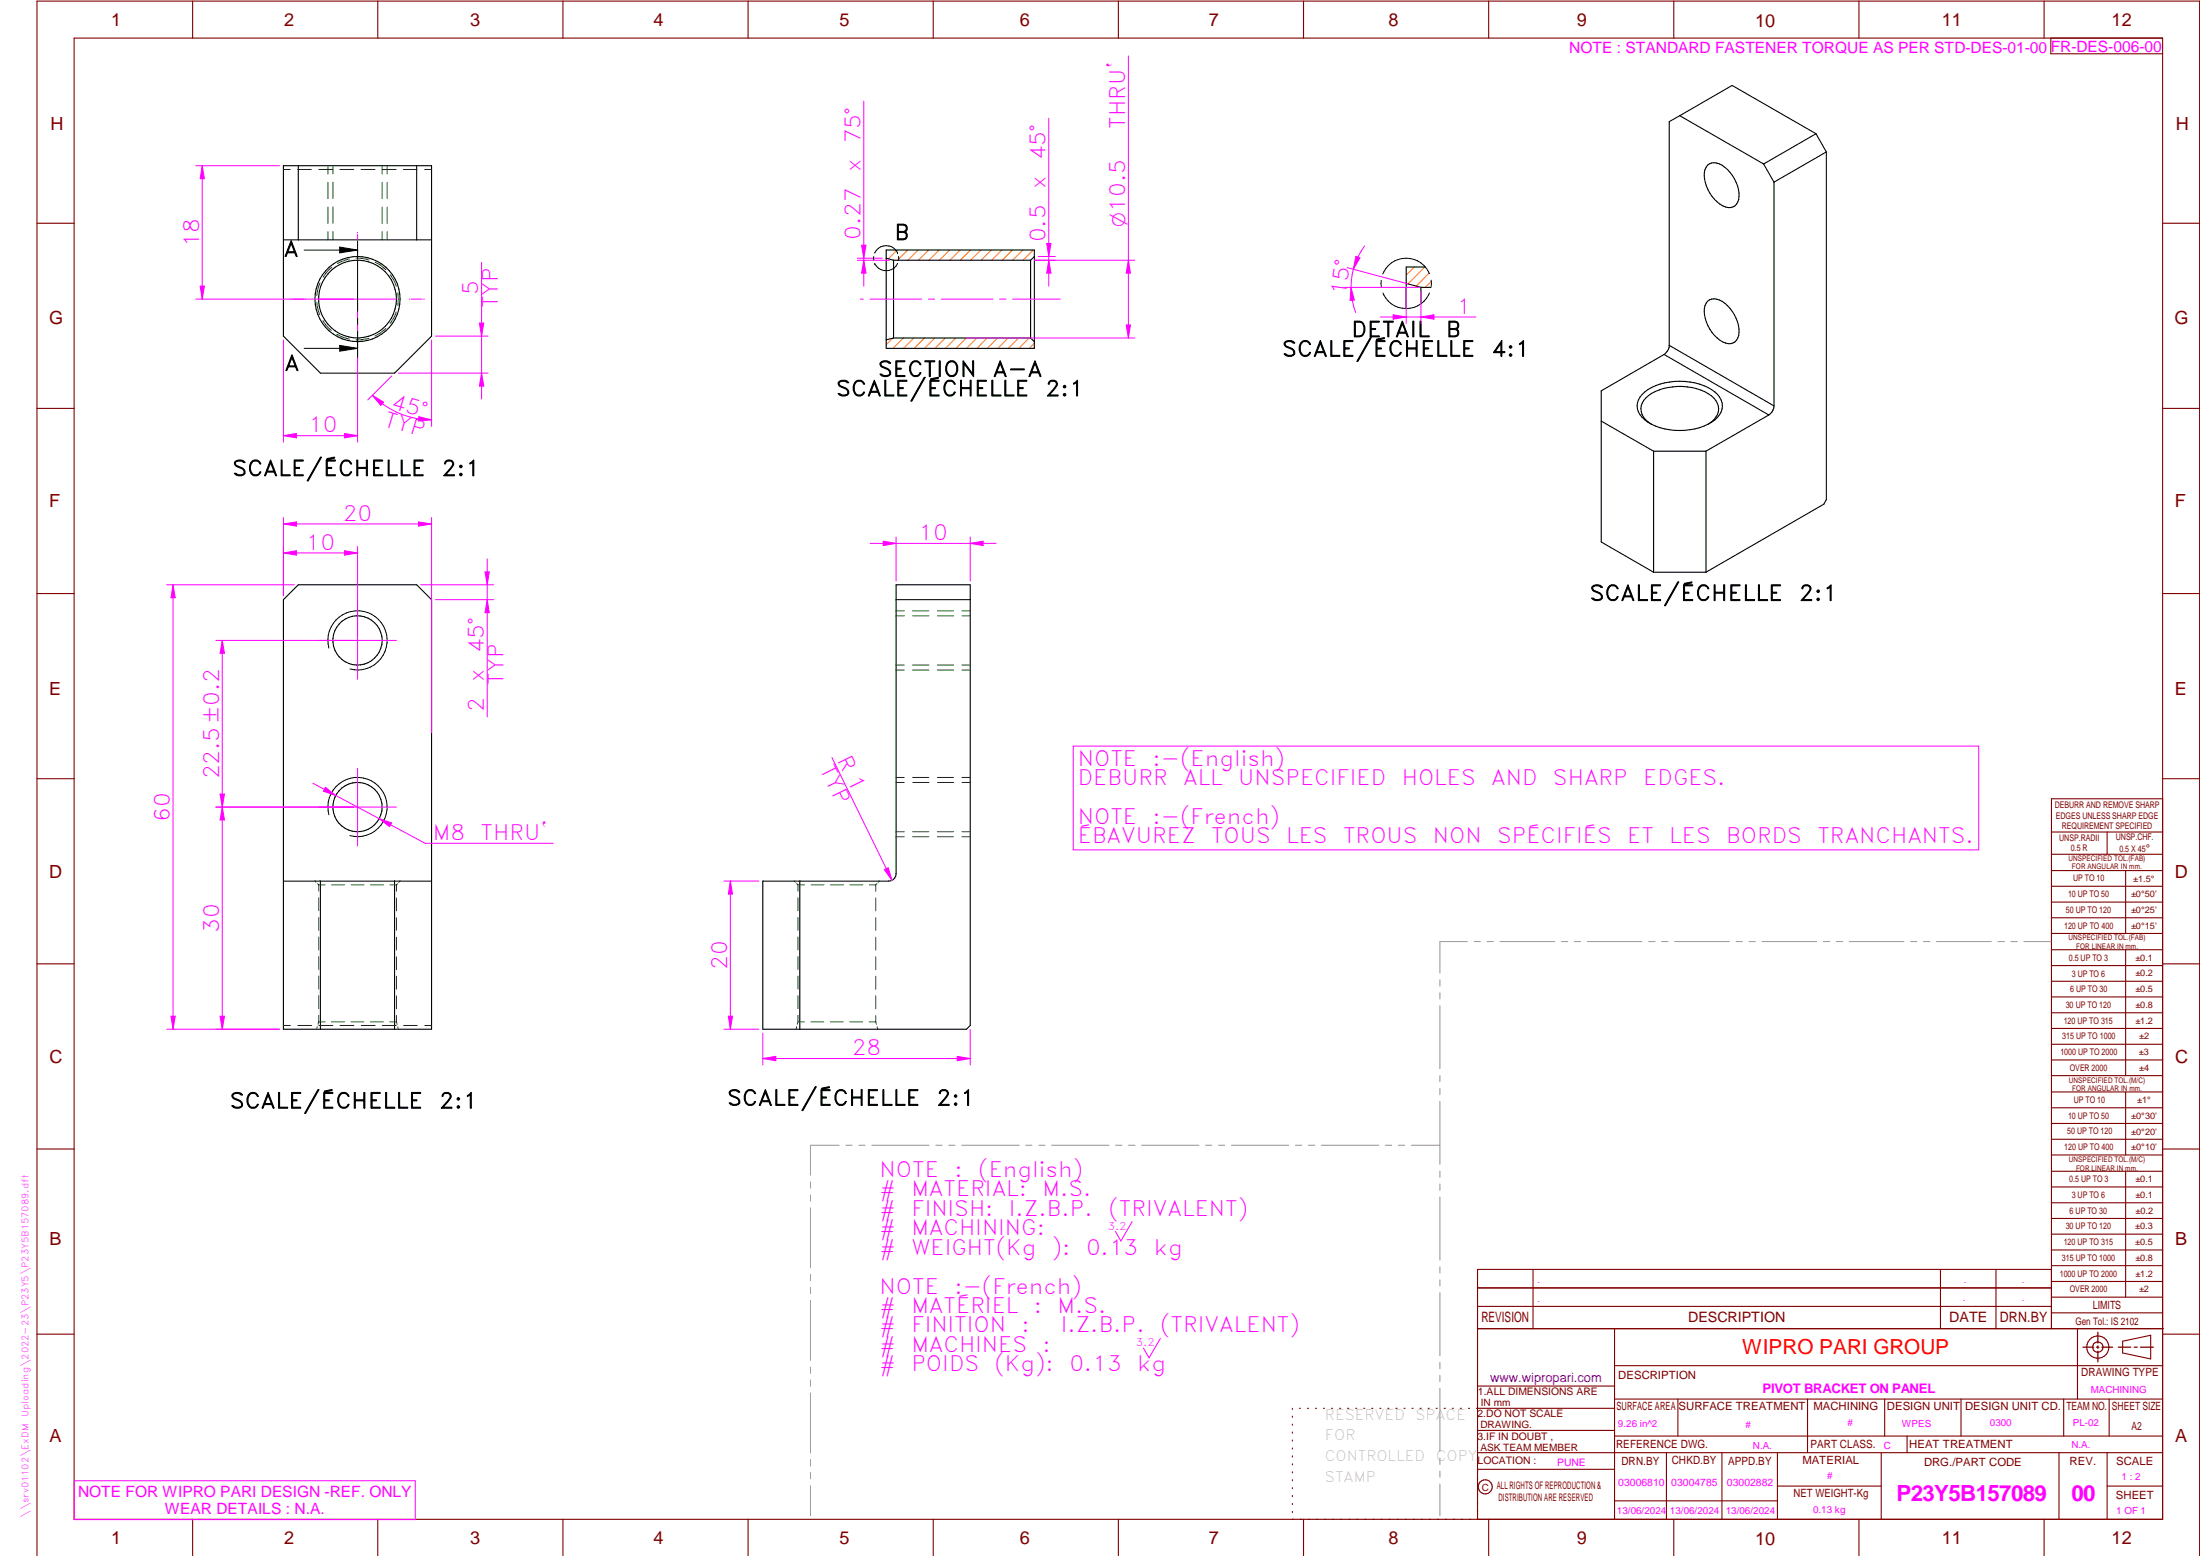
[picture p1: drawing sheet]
<svg xmlns="http://www.w3.org/2000/svg" width="594mm" height="420mm" viewBox="0 0 594 420" stroke-linecap="round" stroke-linejoin="round" font-family="sans-serif">
<g fill="none" stroke="#800000" stroke-width=".3">
<path d="M20 10.3h564v400h-564zM52 .3v10M102 .3v10M152 .3v10M202 .3v10M252 .3v10M302 .3v10M352 .3v10M402 .3v10M452 .3v10M502 .3v10M552 .3v10"/>
<path d="M553.8 10.3v4.2h30.2M10 60.3h10M584 60.3h10M10 110.3h10M584 110.3h10M10 160.3h10M584 160.3h10M10 210.3h10M584 215.7h-30v143.1M584 210.3h10M554 224.7h30M554 230.7h30"/>
<path d="M554 235.1h30M554 239.3h30M569 224.7v6M574 235.1v17M554 243.6h30M554 247.8h30M554 252.1h30M554 256.5h30M574 256.5v33.9M10 260.3h10M554 260.7h30M554 265h30"/>
<path d="M554 269.2h30M554 273.5h30M554 277.7h30M584 260.3h10M554 282h30M554 286.2h30M554 290.4h30M554 294.9h30M554 299.1h30M574 294.9v17M10 310.3h10M554 303.4h30"/>
<path d="M554 307.6h30M554 311.9h30M554 316.3h30M574 316.3v34M584 310.3h10M554 320.5h30M554 324.8h30M554 329h30M554 333.2h30M554 337.5h30M399 358.8h185.2M399 352.8h155"/>
<path d="M399 347.8h155M414 342.8v16M436 358.8v51.5M524 342.8v16M539 342.8v16M554 341.8h30M554 346h30M554 350.3h30M554 354.5h30M554 342.8h-155v67.5M561 358.8v19M10 360.3h10"/>
<path d="M399 374.3h37M436 377.8h148M453.1 377.8v10M488.1 377.8v14.5M508.9 377.8v10M529.5 377.8v10M557.3 377.8v10M569.5 377.8v10M573.2 362.2l7.6-1.6v6.3l-7.6-1.6zM584 368.8h-148M584 360.3h10M349 380.3v.3"/>
<path d="M349 382.4v.3M349 384.6v.3M349 386.7v.3M349 388.8v.3M349 391v.3M349 393.1v.3M349 395.3v.3M349 397.4v.3M349 399.5v.3M350.9 380.3h.2M353.1 380.3h.2M355.2 380.3h.3"/>
<path d="M357.4 380.3h.3M359.6 380.3h.3M361.7 380.3h.3M363.9 380.3h.3M366.1 380.3h.3M368.3 380.3h.2M370.4 380.3h.3M372.6 380.3h.3M374.8 380.3h.3M376.9 380.3h.4M379.1 380.3h.3M381.3 380.3h.3"/>
<path d="M383.4 380.3h.4M385.6 380.3h.3M387.8 380.3h.3M390 380.3h.3M392.2 380.3h.3M394.3 380.3h.3M396.5 380.3h.3M398.7 380.3h37.3M399 396.7h37M399 392.3h185M399 386.2h37M436 387.8h148"/>
<path d="M450 392.3v18M465 392.3v18M480 392.3v18M508 392.3v18M515 387.8v4.5M556 392.3v18M569 392.3v18M52 410.3v9.7M102 410.3v9.7M152 410.3v9.7M202 410.3v9.7M252 410.3v9.7"/>
<path d="M302 410.3v9.7M349 401.7v.3M349 403.8v.4M349 406v.3M349 408.1v.3M352 410.3v9.7M402 410.3v9.7M436 405.3h44M452 410.3v9.7M480 401.3h28M502 410.3v9.7M552 410.3v9.7"/>
<path d="M569 401.3h15M10 420v-419.7h584v419.7"/>
<circle cx="566.5" cy="363.7" r="1.39"/>
<circle cx="566.5" cy="363.8" r="3"/>
<circle cx="401.1" cy="401.5" r="1.9"/>
</g>
<g fill="none" stroke="#f0f" stroke-width=".27">
<path d="M96.6 62.7v.2M96.6 63.3v2.9M96.6 66.6v.2M96.6 70.3v21M78.5 80.8h.2M79.1 80.8h2.9M82.4 80.8h.1M86.1 80.8h21M96.6 94.7v.2M96.6 95.3v2.9M96.6 98.6v.2M110.5 80.8h.2"/>
<path d="M111.1 80.8h2.9M114.4 80.8h.2M45 157.9h34.5M46.7 157.9l.6 3.5h-1.1zM86.1 172.9h21M96.6 162.4v21M86.1 217.9h21M96.6 207.4v21M289.8 201.5h244.5v28h-244.5zM45 277.9h30.5M305.7 329.9l-3 5.2-1.5-2.6M313.3 361.4l-3 5.2-1.5-2.6"/>
<path d="M20.1 399.8h92v10.5h-92z"/>
</g>
<g fill="none" stroke="#949494" stroke-width=".27">
<path d="M396.2 254.3h-7.4v8.5M398.1 254.3h1.6M401.5 254.3h1.8M405 254.3h14.8M421.6 254.3h1.7M425.1 254.3h1.7M428.6 254.3h14.8M445.2 254.3h1.7M448.7 254.3h1.7M452.2 254.3h14.8M468.8 254.3h1.7M472.3 254.3h1.7"/>
<path d="M475.8 254.3h14.8M492.4 254.3h1.7M495.8 254.3h1.8M499.4 254.3h14.7M516 254.3h1.6M519.4 254.3h1.8M522.9 254.3h14.8M539.5 254.3h1.7M543 254.3h1.7M546.5 254.3h7.4M388.8 264.5v1.8M388.8 268.1v1.6"/>
<path d="M388.8 271.6v17M388.8 290.4v1.7M388.8 293.9v1.7M388.8 297.4v17M218.9 319.2v1.6M226.6 309.2h-7.7v8.1M228.4 309.2h1.7M231.9 309.2h1.7M235.4 309.2h15.5M252.7 309.2h1.7M256.2 309.2h1.7M259.7 309.2h15.5"/>
<path d="M277 309.2h1.7M280.5 309.2h1.7M284 309.2h15.5M301.2 309.2h1.8M304.8 309.2h1.7M308.3 309.2h15.5M325.5 309.2h1.7M329.1 309.2h1.6M332.6 309.2h15.4M349.8 309.2h1.7M353.3 309.2h1.7M356.8 309.2h15.5"/>
<path d="M374.1 309.2h1.7M377.6 309.2h1.7M381.1 309.2h7.7M388.8 316.2v1.7M388.8 319.7v1.7M218.9 322.6v1.8M218.9 326.1v16.2M388.8 323.2v17.1M218.9 344.1v1.8M218.9 347.6v1.7M218.9 351.2v16.1M388.8 342.1v1.6"/>
<path d="M388.8 345.6v1.7M388.8 349v17.1M218.9 369.1v1.7M218.9 372.6v1.8M218.9 376.1v16.2M388.8 367.9v1.7M388.8 371.4v1.7M388.8 374.9v17M218.9 394.1v1.8M218.9 397.6v1.7M388.8 393.7v1.7M388.8 397.2v1.7"/>
<path d="M218.9 401.2v8.1M388.8 400.7v8.6"/>
</g>
<path d="M566.5 359.7v3M562.5 363.8h2.9M566.1 363.8h.7M566.5 363.4v.7M566.5 364.9v2.8M567.6 363.8h2.9M572 363.8h3.4M576.3 363.8h.8M578 363.8h3.5" fill="none" stroke="#800000" stroke-width=".34"/>
<g fill="none" stroke="#000" stroke-width=".3">
<path d="M453.6 31.2l22.6 13.1M453.6 31.2l14.1-8.1 22.7 13M453.6 31.2l-2.8 1.7v60.4M490.4 36.1l2.8 4.9M490.4 36.1l-14.2 8.2M76.5 44.7h40v46.1l-10 10h-20l-10-10zM80.6 44.7v20.1M112.5 44.7v20.1M461.1 44.6a3.4 3.4 0 0 1 4.6 .6 9.9 9.9 0 0 1 3.8 8.6 2.73 2.73 0 0 1-4.3 1.8 9.7 9.7 0 0 1-4.8-9.8zM476.2 44.3l2.8 4.9M479 49.2v60.4M493.2 41v93.9l-.7 1.2-31.8 18.4"/>
<path d="M493.2 41l-14.2 8.2M76.5 64.8h40M449.4 95.7l28.2 16.4M449.4 95.7l-17 9.8v40.8l14.1 8.2M450.8 93.3a2.96 2.96 0 0 1-1.4 2.4M450.8 93.3l28.2 16.3M461.1 81.4a3.4 3.4 0 0 1 4.6 .5 10 10 0 0 1 3.8 8.7 2.73 2.73 0 0 1-4.3 1.7 9.7 9.7 0 0 1-4.8-9.8zM432.4 113.7l14.1 8.1M443.4 106.5a15.1 15.1 0 0 1 12.9-3.3 11.7 11.7 0 0 1 8 4 4.4 4.4 0 0 1-1.2 6.2 17 17 0 0 1-18.9 0 4.4 4.4 0 0 1-.8-6.9zM461.3 114.5a4.3 4.3 0 0 0 2.1-6.3 11.3 11.3 0 0 0-9.1-3.8 12.8 12.8 0 0 0-10.4 3.7 4.3 4.3 0 0 0 1.9 6.4M477.6 112.1l-16.9 9.7M479 109.6a3.1 3.1 0 0 1-1.4 2.5"/>
<path d="M446.5 121.8v32.7M446.5 121.8h14.2M460.7 121.8v32.7M242 157.9h20v119l-1 1h-55v-40h34a1.97 1.97 0 0 0 2-2zM446.5 154.5h14.2M76.5 161.9l4.1-4h31.9l4 4v116h-40zM242 161.9h20M76.5 237.9h40M86.5 237.9v40M106.5 237.9v40M216 237.9v40"/>
<circle cx="96.5" cy="80.8" r="11.5"/>
<circle cx="96.5" cy="80.8" r="10.5"/>
<circle cx="96.5" cy="172.9" r="6.7"/>
<circle cx="96.5" cy="217.9" r="6.7"/>
</g>
<g fill="none" stroke="#008000" stroke-width=".27">
<path d="M76.5 45.8h1.9M80.3 45.8h3.8M86.1 45.8h3.7M88.6 44.7v2.3M88.6 49.2v4.4M88.6 55.9v4.4M89.9 44.7v2.2M89.9 49.2v4.4M89.9 55.9v4.4M91.8 45.8h3.7M97.5 45.8h3.8M103.2 44.7v2.3"/>
<path d="M103.2 49.2v4.4M103.2 55.9v4.4M103.2 45.8h3.8M104.6 44.7v2.3M104.6 49.2v4.4M104.6 55.9v4.4M108.9 45.8h3.8M114.6 45.8h1.9M86.4 76.4l-.9 3.4M88.6 62.6v2.2M89.6 72.2l-1.7 1.6-.6 1M89.9 62.5v2.3"/>
<path d="M94.4 69.9l-3.3 1.3M96.2 69.7l1.4 .1 2 .4M101.3 70.8l1.4 .7 1.5 1.4M103.2 62.6v2.2M104.6 62.6v2.2M105.4 74.2l.8 1.3 .8 1.8M107.4 79.1v3.4M85.5 81.6l.2 1.2 .7 2.2M87.2 86.6l.7 1.1 1.6 1.5M91 90.3h.1M91 90.3l1.2 .6 2.2 .7M99.6 91.4l-3.5 .4"/>
<path d="M104.2 88.7l-1.5 1.3-1.4 .7M107 84.2l-.8 1.8-.8 1.3M242 164.9h2.2M242 166.3h2.2M242 179.6h2.2M246.4 164.9h4.4M246.4 179.6h4.4M246.5 166.3h4.4M253.1 164.9h4.4M253.1 179.6h4.4M253.1 166.3h4.4M259.8 164.9h2.2"/>
<path d="M259.8 179.6h2.2M259.8 166.3h2.2M242 180.9h2.2M246.4 180.9h4.4M253.1 180.9h4.4M259.8 180.9h2.2M242 209.9h2.2M242 211.3h2.2M246.4 209.9h4.4M246.5 211.3h4.4M253.1 209.9h4.4M253.1 211.3h4.4"/>
<path d="M259.8 209.9h2.2M259.8 211.3h2.2M85 237.9l.3 .3M85.7 238.6l.4 .3M86.1 238.9v1.7M86.1 238.9h1.7M89.6 238.9h3.4M94.8 238.9h3.5M100.1 238.9h3.4M105.3 238.9h1.8M107.1 238.9v1.8M107.4 238.6l-.3 .3"/>
<path d="M108 237.9l-.3 .4M214.5 237.9l.3 .3M215.1 238.6l.4 .3M215.5 238.9h1.7M215.5 238.9v1.7M219 238.9h3.5M224.3 238.9h3.4M229.5 238.9h3.5M234.8 238.9h1.7M236.5 238.9v1.8M236.8 238.6l-.3 .3M237.5 237.9l-.4 .4"/>
<path d="M242 225.9h2.2M242 224.6h2.2M246.4 225.9h4.4M246.4 224.6h4.4M253.1 225.9h4.4M253.1 224.6h4.4M259.8 225.9h2.2M259.8 224.6h2.2M86.1 242.4v3.5M86.1 247.7v3.5M86.1 253v3.5M86.1 258.3v3.5"/>
<path d="M107.1 242.5v3.5M107.1 247.8v3.4M107.1 253.1v3.4M107.1 258.4v3.4M215.5 242.4v3.5M215.5 247.7v3.5M215.5 253v3.5M215.5 258.3v3.5M236.5 242.5v3.5M236.5 247.8v3.4M236.5 253.1v3.4M236.5 258.4v3.4"/>
<path d="M76.5 276.9h1.9M80.4 276.9h3.8M85.7 277.2l-.2 .7M86.1 275.9h1.7M86.1 263.6v3.5M86.1 268.9v3.5M86.1 274.2v1.7M86.1 275.9l-.2 .7M86.1 276.9h3.8M89.5 275.9h3.5M91.8 276.9h3.8M94.8 275.9h3.4"/>
<path d="M97.5 276.9h3.8M100 275.9h3.5M103.2 276.9h3.8M105.3 275.9h1.8M107.1 263.6v3.5M107.1 268.9v3.5M107.1 274.2v1.7M107.1 275.9l.1 .7M107.4 277.3l.2 .6M109 276.9h3.7M114.7 276.9h1.8M215.1 277.2l-.1 .7"/>
<path d="M215.5 275.9h1.7M215.5 263.6v3.5M215.5 268.9v3.5M215.5 274.2v1.7M215.5 275.9l-.2 .7M219 275.9h3.5M224.2 275.9h3.5M229.5 275.9h3.5M234.7 275.9h1.8M236.5 263.6v3.5M236.5 268.9v3.5M236.5 274.2v1.7"/>
<path d="M236.5 275.9l.2 .7M236.8 277.3l.2 .6"/>
</g>
<path d="M88.8 175a8 8 0 0 1 7-10.1 8 8 0 0 1 8.7 8.7 8 8 0 0 1-10 7M88.8 220a8 8 0 0 1 7-10.1 8 8 0 0 1 8.7 8.7 8 8 0 0 1-10 7" fill="none" stroke="#000" stroke-width=".27"/>
<path d="M46.7 157.9l.6 3.5h-1.1z" fill="#f0f"/>
<path d="M46.2 274.4h1.1l-.6 3.5z" fill="none" stroke="#f0f" stroke-width=".27"/>
<path d="M46.2 274.4h1.1l-.6 3.5z" fill="#f0f"/>
<path d="M76.5 139.7v21.2M116.5 139.7v58.2M46.7 157.9v120M76.5 141.5l3.5-.6v1.2z" fill="none" stroke="#f0f" stroke-width=".27"/>
<path d="M76.5 141.5l3.5-.6v1.2z" fill="#f0f"/>
<path d="M113 140.9l3.5 .6-3.5 .6z" fill="none" stroke="#f0f" stroke-width=".27"/>
<path d="M113 140.9l3.5 .6-3.5 .6z" fill="#f0f"/>
<path d="M76.5 141.5h40M76.5 147.6v13.3M76.5 149.3l3.5-.6v1.2zM96.6 147.6v24.3" fill="none" stroke="#f0f" stroke-width=".27"/>
<path d="M76.5 149.3l3.5-.6v1.2z" fill="#f0f"/>
<path d="M93 148.7l3.6 .6-3.6 .6z" fill="none" stroke="#f0f" stroke-width=".27"/>
<path d="M93 148.7l3.6 .6-3.6 .6z" fill="#f0f"/>
<path d="M76.5 149.3h20.1M58.3 217.9h37.2M58.3 277.9h17.2M59.4 274.4h1.2l-.6 3.5z" fill="none" stroke="#f0f" stroke-width=".27"/>
<path d="M59.4 274.4h1.2l-.6 3.5z" fill="#f0f"/>
<path d="M60 217.9l.6 3.5h-1.2z" fill="none" stroke="#f0f" stroke-width=".27"/>
<path d="M60 217.9l.6 3.5h-1.2z" fill="#f0f"/>
<path d="M58.3 172.9h37.2M58.3 217.9h37.2M59.4 214.4h1.2l-.6 3.5zM60 217.9v60" fill="none" stroke="#f0f" stroke-width=".27"/>
<path d="M59.4 214.4h1.2l-.6 3.5z" fill="#f0f"/>
<path d="M60 172.9l.6 3.5h-1.2z" fill="none" stroke="#f0f" stroke-width=".27"/>
<path d="M60 172.9l.6 3.5h-1.2z" fill="#f0f"/>
<path d="M60 172.9v45M84.5 211.5l30.3 16.2h34.6M87.9 212.6l2.8 2.2-3.4-1.1z" fill="none" stroke="#f0f" stroke-width=".27"/>
<path d="M87.9 212.6l2.8 2.2-3.4-1.1z" fill="#f0f"/>
<path d="M102.4 221.1l3.3 1.1-.5 1z" fill="none" stroke="#f0f" stroke-width=".27"/>
<path d="M102.4 221.1l3.3 1.1-.5 1z" fill="#f0f"/>
<path d="M195.5 237.9h9.4M195.5 277.9h9.4M196.7 274.4h1.1l-.6 3.5z" fill="none" stroke="#f0f" stroke-width=".27"/>
<path d="M196.7 274.4h1.1l-.6 3.5z" fill="#f0f"/>
<path d="M197.2 237.9l.6 3.5h-1.1z" fill="none" stroke="#f0f" stroke-width=".27"/>
<path d="M197.2 237.9l.6 3.5h-1.1z" fill="#f0f"/>
<path d="M238.5 146.1l3.5 .6-3.5 .6zM242 145v11.9M262 145v11.9M197.2 237.9v40" fill="none" stroke="#f0f" stroke-width=".27"/>
<path d="M238.5 146.1l3.5 .6-3.5 .6z" fill="#f0f"/>
<path d="M262 146.7l3.5-.6v1.2z" fill="none" stroke="#f0f" stroke-width=".27"/>
<path d="M262 146.7l3.5-.6v1.2z" fill="#f0f"/>
<path d="M235 146.7h34M206 279v8.6M262 278v9.6M206 285.8l3.5-.6v1.2z" fill="none" stroke="#f0f" stroke-width=".27"/>
<path d="M206 285.8l3.5-.6v1.2z" fill="#f0f"/>
<path d="M258.5 285.2l3.5 .6-3.5 .6z" fill="none" stroke="#f0f" stroke-width=".27"/>
<path d="M258.5 285.2l3.5 .6-3.5 .6z" fill="#f0f"/>
<path d="M52.9 44.7h22.6M54.6 44.7l.6 3.6h-1.1zM52.9 80.8h42.6M206 285.8h56" fill="none" stroke="#f0f" stroke-width=".27"/>
<path d="M54.6 44.7l.6 3.6h-1.1z" fill="#f0f"/>
<path d="M54.1 77.3h1.1l-.6 3.5z" fill="none" stroke="#f0f" stroke-width=".27"/>
<path d="M54.1 77.3h1.1l-.6 3.5z" fill="#f0f"/>
<path d="M54.6 44.7v36.1M76.5 91.8v27.6M96.6 81.8v37.6M76.5 117.6l3.5-.5v1.1z" fill="none" stroke="#f0f" stroke-width=".27"/>
<path d="M76.5 117.6l3.5-.5v1.1z" fill="#f0f"/>
<path d="M93 117.1l3.6 .5-3.6 .6z" fill="none" stroke="#f0f" stroke-width=".27"/>
<path d="M93 117.1l3.6 .5-3.6 .6z" fill="#f0f"/>
<path d="M116.5 91.8v23.3M76.5 117.6h20.1M100.5 106.7l3.1 1.9-.8 .9zM105.8 101.5l-6.5 6.5" fill="none" stroke="#f0f" stroke-width=".27"/>
<path d="M100.5 106.7l3.1 1.9-.8 .9z" fill="#f0f"/>
<path d="M113.1 112.5l3.4 .9-3.5 .3z" fill="none" stroke="#f0f" stroke-width=".27"/>
<path d="M113.1 112.5l3.4 .9-3.5 .3z" fill="#f0f"/>
<path d="M117.6 90.8h14.2M100.5 106.7a22.5 22.5 0 0 0 16 6.7M107.6 100.8h24.2M130 100.8l.6 3.5h-1.2z" fill="none" stroke="#f0f" stroke-width=".27"/>
<path d="M130 100.8l.6 3.5h-1.2z" fill="#f0f"/>
<path d="M129.4 87.2h1.2l-.6 3.6z" fill="none" stroke="#f0f" stroke-width=".27"/>
<path d="M129.4 87.2h1.2l-.6 3.6z" fill="#f0f"/>
<path d="M130 70.9v36.8M232.3 80.8h.8M234.9 80.8h14M250.7 80.8h1.7M254.2 80.8h13.9M269.9 80.8h1.7M273.4 80.8h12.9M113.6 157.9h19.7M131 154.4h1.1l-.5 3.5zM117.6 161.9h15.7" fill="none" stroke="#f0f" stroke-width=".27"/>
<path d="M82.1 67.5h14.5M91.7 66.7l4.9 .8-4.9 .8zM96.6 65.1v4.8M96.6 70.1v14M82.1 94.1h14.5M91.7 93.3l4.9 .8-4.9 .7zM96.6 85.9v1.7M96.6 89.4v7" fill="none" stroke="#000" stroke-width=".27"/>
<path d="M91.7 66.7l4.9 .8-4.9 .8zM91.7 93.3l4.9 .8-4.9 .7z" fill="#000"/>
<g fill="none" stroke="#ff8000" stroke-width=".27">
<path d="M239.4 67.5l-.1 .1M242.3 67.5l-2.4 2.4M245.1 67.5l-2.7 2.8M247.9 67.5l-2.8 2.8M250.7 67.5l-2.7 2.8M253.6 67.5l-2.8 2.8M256.4 67.5l-2.7 2.8M259.2 67.5l-2.7 2.8M262.1 67.5l-2.8 2.8M264.9 67.5l-2.8 2.8M267.7 67.5l-2.7 2.8M270.5 67.5l-2.7 2.8"/>
<path d="M273.4 67.5l-2.8 2.8M276.2 67.5l-2.8 2.8M279 67.5l-2.7 2.8M241.1 91.3l-1.8 1.8M244 91.3l-2.8 2.8M246.8 91.3l-2.8 2.8M249.6 91.3l-2.8 2.8M252.4 91.3l-2.7 2.8M255.3 91.3l-2.8 2.8M258.1 91.3l-2.8 2.8M260.9 91.3l-2.8 2.8M263.8 91.3l-2.8 2.8"/>
<path d="M266.6 91.3l-2.8 2.8M269.4 91.3l-2.8 2.8M272.2 91.3l-2.8 2.8M275.1 91.3l-2.8 2.8M277.9 91.3l-2.8 2.8M279.3 92.7l-1.3 1.4"/>
</g>
<path d="M239.3 67.5h40v26.6h-40zM239.3 69.7l2 .6M241.3 70.3v21M241.3 70.3h37M278.3 70.3v21M279.3 69.3l-1 1M241.3 91.3l-2 .5M241.3 91.3h37M278.3 91.3l1 .9" fill="none" stroke="#000" stroke-width=".3"/>
<path d="M131 154.4h1.1l-.5 3.5z" fill="#f0f"/>
<path d="M131.6 161.9l.5 3.5h-1.1z" fill="none" stroke="#f0f" stroke-width=".27"/>
<path d="M131.6 161.9l.5 3.5h-1.1z" fill="#f0f"/>
<path d="M131.6 150.9v42.7M224.7 204.6l16.2 33.1M238.8 234.8l1.1-.5 1 3.4z" fill="none" stroke="#f0f" stroke-width=".27"/>
<path d="M238.8 234.8l1.1-.5 1 3.4z" fill="#f0f"/>
<path d="M279.4 70.3h27M304.7 70.3l.6 3.4h-1.2zM260.9 91.3h45.5" fill="none" stroke="#f0f" stroke-width=".27"/>
<path d="M304.7 70.3l.6 3.4h-1.2z" fill="#f0f"/>
<path d="M304.1 87.8h1.2l-.6 3.5z" fill="none" stroke="#f0f" stroke-width=".27"/>
<path d="M304.1 87.8h1.2l-.6 3.5z" fill="#f0f"/>
<path d="M304.7 15.1v76.2M231.5 69.7h6.7M231.5 70.3h8.7M233.2 70.3l.6 3.4h-1.1z" fill="none" stroke="#f0f" stroke-width=".27"/>
<path d="M233.2 70.3l.6 3.4h-1.1z" fill="#f0f"/>
<path d="M232.7 66.2h1.1l-.6 3.5z" fill="none" stroke="#f0f" stroke-width=".27"/>
<path d="M232.7 66.2h1.1l-.6 3.5z" fill="#f0f"/>
<path d="M233.2 27.3v50M279.4 70.3h5.6M280.4 69.3h4.6M283.2 70.3l.6 3.4h-1.1z" fill="none" stroke="#f0f" stroke-width=".27"/>
<path d="M283.2 70.3l.6 3.4h-1.1z" fill="#f0f"/>
<path d="M282.7 65.7h1.1l-.6 3.6z" fill="none" stroke="#f0f" stroke-width=".27"/>
<path d="M282.7 65.7h1.1l-.6 3.6z" fill="#f0f"/>
<path d="M283.2 31.9v45.4M363.1 77.6h20.4M363.8 72.3l16.3 4.3M366.1 69.2l1.1 .4-1.7 3.1z" fill="none" stroke="#f0f" stroke-width=".27"/>
<path d="M236 69.3v.9M236.2 71.2h.1M242.4 68.2a3.4 3.4 0 0 0-3.1-1.9 3.4 3.4 0 0 0-3.1 2M242.4 68.2h.1M242.4 71.1a3.4 3.4 0 0 1-3.1 2 3.4 3.4 0 0 1-3.1-1.9M242.6 69.3v.8M373 75.7v1.7M386 79.1a6.8 6.8 0 0 1-6.3 4.2 6.8 6.8 0 0 1-6.2-4.2M386 73.9a6.8 6.8 0 0 0-6.3-4.2 6.8 6.8 0 0 0-6.3 4.3M386.5 75.6v1.7" fill="none" stroke="#000" stroke-width=".27"/>
<path d="M381.9 72.1l-2.2 2.2M384.8 72.1l-4.6 4.6M385.9 73.7l-3.5 3.6M386.5 76l-1.6 1.6" fill="none" stroke="#ff8000" stroke-width=".27"/>
<path d="M379.7 76.5l4 1.1M383.7 77.6v4.4M383.7 77.6h2.8M384.8 72.1h-5.1v11.2" fill="none" stroke="#000" stroke-width=".3"/>
<path d="M366.1 69.2l1.1 .4-1.7 3.1z" fill="#f0f"/>
<path d="M364.8 77.6l.9 3.4-1.1 .1z" fill="none" stroke="#f0f" stroke-width=".27"/>
<path d="M364.8 77.6l.9 3.4-1.1 .1z" fill="#f0f"/>
<path d="M368.5 66.4a18.9 18.9 0 0 0-2.4 18M379.7 77.6v9.7M383.7 78.7v8.6M383.7 85.6l3.5-.6v1.2z" fill="none" stroke="#f0f" stroke-width=".27"/>
<path d="M383.7 85.6l3.5-.6v1.2z" fill="#f0f"/>
<path d="M376.2 85l3.5 .6-3.5 .6z" fill="none" stroke="#f0f" stroke-width=".27"/>
<path d="M376.2 85l3.5 .6-3.5 .6z" fill="#f0f"/>
<path d="M372.7 85.6h25.9" fill="none" stroke="#f0f" stroke-width=".27"/>
<g font-size="6" fill="#f0f">
<text x="512.1" y="405.2">P23Y5B157089</text>
<text x="559.4" y="405.2">00</text>
</g>
<g font-size="5.7" fill="#f0f">
<text x="303.8" y="34.7" transform="rotate(-90 303.8 34.7)">THRU`</text>
<text x="232.4" y="38.7" transform="rotate(-90 232.4 38.7)">75°</text>
<text x="232.4" y="46.5" transform="rotate(-90 232.4 46.5)">x</text>
<text x="282.4" y="43.3" transform="rotate(-90 282.4 43.3)">45°</text>
<text x="282.4" y="51.1" transform="rotate(-90 282.4 51.1)">x</text>
<text x="232.4" y="64.8" transform="rotate(-90 232.4 64.8)">0.27</text>
<text x="282.4" y="65.4" transform="rotate(-90 282.4 65.4)">0.5</text>
<text x="53.8" y="66.7" transform="rotate(-90 53.8 66.7)">18</text>
<text x="129.2" y="79.7" transform="rotate(-90 129.2 79.7)">5</text>
<text x="134.4" y="83.3" transform="rotate(-90 134.4 83.3)">TYP</text>
<text x="363.5" y="80.1" transform="rotate(-82 363.5 80.1)">15°</text>
<text x="393.4" y="84.7">1</text>
<text x="105.4" y="110.1" transform="rotate(17 105.4 110.1)">45°</text>
<text x="83.3" y="116.8">10</text>
<text x="103.4" y="115" transform="rotate(17 103.4 115)">TYP</text>
<text x="92.6" y="140.6">20</text>
<text x="82.6" y="148.5">10</text>
<text x="248" y="145.9">10</text>
<text x="130.7" y="176.4" transform="rotate(-90 130.7 176.4)">45°</text>
<text x="130.7" y="184.2" transform="rotate(-90 130.7 184.2)">x</text>
<text x="135.9" y="184.9" transform="rotate(-90 135.9 184.9)">TYP</text>
<text x="130.7" y="192.4" transform="rotate(-90 130.7 192.4)">2</text>
<text x="221.3" y="207.6" transform="rotate(64 221.3 207.6)">TYP</text>
<text x="226" y="205.3" transform="rotate(64 226 205.3)">R 1</text>
<text x="291" y="206.7">NOTE</text>
<text x="311.2" y="206.7">:-(English)</text>
<text x="59.2" y="210.4" transform="rotate(-90 59.2 210.4)">22.5±0.2</text>
<text x="291" y="212">DEBURR</text>
<text x="319.5" y="212">ALL</text>
<text x="334.4" y="212">UNSPECIFIED</text>
<text x="378.5" y="212">HOLES</text>
<text x="402.7" y="212">AND</text>
<text x="419.4" y="212">SHARP</text>
<text x="443.7" y="212">EDGES.</text>
<text x="45.9" y="221.9" transform="rotate(-90 45.9 221.9)">60</text>
<text x="116.9" y="226.8">M8</text>
<text x="129.8" y="226.8">THRU`</text>
<text x="291" y="222.5">NOTE</text>
<text x="291" y="227.7">ÉBAVUREZ</text>
<text x="311.2" y="222.5">:-(French)</text>
<text x="327" y="227.7">TOUS</text>
<text x="347.3" y="227.7">LES</text>
<text x="362.7" y="227.7">TROUS</text>
<text x="387" y="227.7">NON</text>
<text x="404.3" y="227.7">SPÉCIFIÉS</text>
<text x="439.4" y="227.7">ET</text>
<text x="450.8" y="227.7">LES</text>
<text x="466.1" y="227.7">BORDS</text>
<text x="490.8" y="227.7">TRANCHANTS.</text>
<text x="59.2" y="251.9" transform="rotate(-90 59.2 251.9)">30</text>
<text x="196.4" y="261.9" transform="rotate(-90 196.4 261.9)">20</text>
<text x="230" y="284.9">28</text>
<text x="237.5" y="317.8">NOTE</text>
<text x="257.7" y="317.8">:</text>
<text x="264.1" y="317.8">(English)</text>
<text x="237.5" y="323">#</text>
<text x="246.1" y="323">MATERIAL:</text>
<text x="281.5" y="323">M.S.</text>
<text x="237.5" y="328.3">#</text>
<text x="246.1" y="328.3">FINISH:</text>
<text x="272.4" y="328.3">I.Z.B.P.</text>
<text x="299.3" y="328.3">(TRIVALENT)</text>
<text x="237.5" y="333.5">#</text>
<text x="246.1" y="333.5">MACHINING:</text>
<text x="237.5" y="338.8">#</text>
<text x="246.1" y="338.8">WEIGHT(Kg</text>
<text x="284" y="338.8">):</text>
<text x="293.3" y="338.8">0.13</text>
<text x="311.6" y="338.8">kg</text>
<text x="237.5" y="349.3">NOTE</text>
<text x="257.7" y="349.3">:-(French)</text>
<text x="237.5" y="354.5">#</text>
<text x="237.5" y="359.8">#</text>
<text x="246.1" y="359.8">FINITION</text>
<text x="246.1" y="354.5">MATÉRIEL</text>
<text x="275.8" y="359.8">:</text>
<text x="279.2" y="354.5">:</text>
<text x="285.6" y="354.5">M.S.</text>
<text x="286.4" y="359.8">I.Z.B.P.</text>
<text x="313.3" y="359.8">(TRIVALENT)</text>
<text x="237.5" y="365">#</text>
<text x="246.1" y="365">MACHINES</text>
<text x="281.5" y="365">:</text>
<text x="237.5" y="370.3">#</text>
<text x="246.1" y="370.3">POIDS</text>
<text x="268.5" y="370.3">(Kg):</text>
<text x="288.8" y="370.3">0.13</text>
<text x="307.1" y="370.3">kg</text>
</g>
<g font-size="5.7">
<text x="241.5" y="64.8">B</text>
<text x="76.6" y="69.3">A</text>
<text x="364.9" y="91">DETAIL</text>
<text x="390.5" y="91">B</text>
<text x="76.8" y="100.1">A</text>
<text x="237.1" y="101.7">SECTION</text>
<text x="268.1" y="101.7">A-A</text>
<text x="346.2" y="96.2">SCALE/ÉCHELLE</text>
<text x="402.7" y="96.2">4:1</text>
<text x="225.8" y="106.9">SCALE/ÉCHELLE</text>
<text x="282.3" y="106.9">2:1</text>
<text x="62.7" y="128.5">SCALE/ÉCHELLE</text>
<text x="119.3" y="128.5">2:1</text>
<text x="429.3" y="162.2">SCALE/ÉCHELLE</text>
<text x="485.8" y="162.2">2:1</text>
<text x="62.1" y="299.3">SCALE/ÉCHELLE</text>
<text x="118.6" y="299.3">2:1</text>
<text x="196.3" y="298.5">SCALE/ÉCHELLE</text>
<text x="252.9" y="298.5">2:1</text>
</g>
<text font-size="5.6" fill="#f00" x="470.5" y="365.5">WIPRO PARI GROUP</text>
<text font-size="5.4" fill="#f0f" x="303.8" y="61.2" transform="rotate(-90 303.8 61.2)">O10.5</text>
<g font-size="4.9" fill="#800000">
<text x="30" y="6.9">1</text>
<text x="76.7" y="6.9">2</text>
<text x="127" y="6.9">3</text>
<text x="176.5" y="6.9">4</text>
<text x="226.7" y="6.9">5</text>
<text x="275.4" y="6.9">6</text>
<text x="326.4" y="6.9">7</text>
<text x="375" y="6.9">8</text>
<text x="425.8" y="6.9">9</text>
<text x="473.9" y="7.3">10</text>
<text x="524.3" y="6.9">11</text>
<text x="570.2" y="6.9">12</text>
<text x="13.6" y="35.1">H</text>
<text x="587.6" y="35.1">H</text>
<text x="13.2" y="87.5">G</text>
<text x="587.2" y="87.5">G</text>
<text x="13.2" y="137">F</text>
<text x="587.2" y="137">F</text>
<text x="13.2" y="187.6">E</text>
<text x="587.2" y="187.6">E</text>
<text x="13.2" y="237">D</text>
<text x="587.2" y="237">D</text>
<text x="13.4" y="287.1">C</text>
<text x="587.4" y="287.1">C</text>
<text x="13.4" y="336.2">B</text>
<text x="587.4" y="336.2">B</text>
<text x="13.4" y="389.3">A</text>
<text x="587.4" y="389.3">A</text>
<text x="30" y="416.9">1</text>
<text x="76.7" y="416.9">2</text>
<text x="127" y="416.9">3</text>
<text x="176.5" y="416.9">4</text>
<text x="226.7" y="416.9">5</text>
<text x="275.4" y="416.9">6</text>
<text x="326.4" y="416.9">7</text>
<text x="375" y="416.9">8</text>
<text x="425.8" y="416.9">9</text>
<text x="473.9" y="417.3">10</text>
<text x="524.3" y="416.9">11</text>
<text x="570.2" y="416.9">12</text>
</g>
<g font-size="4.2" fill="#f0f">
<text x="423.7" y="14.3">NOTE : STANDARD FASTENER TORQUE AS PER STD-DES-01-00</text>
<text x="553.8" y="14">FR-DES-006-00</text>
<text x="21.1" y="404.3">NOTE FOR WIPRO PARI DESIGN -REF. ONLY</text>
<text x="44.5" y="408.8">WEAR DETAILS : N.A.</text>
</g>
<g font-size="3.9" fill="#800000">
<text x="400" y="357.1">REVISION</text>
<text x="455.9" y="357.1">DESCRIPTION</text>
<text x="526.4" y="357.1">DATE</text>
<text x="540" y="357.1">DRN.BY</text>
</g>
<g font-size="3.9" fill="#c0c0c0">
<text x="357.8" y="383.3">RESERVED</text>
<text x="382.3" y="383.3">SPACE</text>
<text x="357.8" y="388.9">FOR</text>
<text x="357.8" y="394.5">CONTROLLED</text>
<text x="387.8" y="394.5">COPY</text>
<text x="357.8" y="400">STAMP</text>
</g>
<text font-size="3.6" fill="#f0f" x="475.9" y="376.1">PIVOT BRACKET ON PANEL</text>
<text font-size="3.5" fill="#00f" x="402.4" y="373.3">www.wipropari.com</text>
<g font-size="3.1" fill="#800000">
<text x="565.1" y="353.5">LIMITS</text>
<text x="562" y="371.7">DRAWING TYPE</text>
<text x="437" y="372.3">DESCRIPTION</text>
<text x="436.5" y="380.8">SURFACE AREA</text>
<text x="453.3" y="380.8">SURFACE TREATMENT</text>
<text x="489.7" y="380.8">MACHINING</text>
<text x="509.5" y="380.8">DESIGN UNIT</text>
<text x="530.6" y="380.8">DESIGN UNIT CD.</text>
<text x="558" y="380.6">TEAM NO.</text>
<text x="570.3" y="380.7">SHEET SIZE</text>
<text x="575.6" y="386.1">A2</text>
<text x="436.4" y="391.1">REFERENCE DWG.</text>
<text x="437.8" y="395.5">DRN.BY</text>
<text x="451.4" y="395.4">CHKD.BY</text>
<text x="466.6" y="395.5">APPD.BY</text>
<text x="486.7" y="395.4">MATERIAL</text>
<text x="488.9" y="390.9">PART CLASS.</text>
<text x="515.6" y="390.9">HEAT TREATMENT</text>
<text x="519.6" y="395.9">DRG./PART CODE</text>
<text x="558.9" y="395.5">REV.</text>
<text x="571.4" y="395.6">SCALE</text>
<text x="484.3" y="404.2">NET WEIGHT-Kg</text>
<text x="571.4" y="404.7">SHEET</text>
</g>
<text font-size="3" fill="#800000" x="579.5" y="230.1">°</text>
<g font-size="2.8" fill="#f0f">
<text x="299.1" y="332.1">3.2</text>
<text x="306.7" y="363.6">3.2</text>
<text x="420.5" y="396">PUNE</text>
<text x="437" y="401.2">03006810</text>
<text x="451.3" y="401.2">03004785</text>
<text x="466.3" y="401.2">03002882</text>
</g>
<g font-size="2.8" fill="#800000">
<text x="560.4" y="357.7">Gen Tol.: IS 2102</text>
<text x="399.1" y="376.6">1.ALL DIMENSIONS ARE</text>
<text x="399" y="382.7">2.DO NOT SCALE</text>
<text x="399" y="388.7">3.IF IN DOUBT ,</text>
<text x="399" y="395.4">LOCATION :</text>
<text x="404.2" y="402">ALL RIGHTS OF REPRODUCTION &amp;</text>
<text x="404.7" y="405.4">DISTRIBUTION ARE RESERVED</text>
</g>
<g font-size="2.7" fill="#f0f">
<text x="564.6" y="376.2">MACHINING</text>
<text x="436.9" y="385.4">9.26 in^2</text>
<text x="471.4" y="385.5">#</text>
<text x="498.9" y="385">#</text>
<text x="513.6" y="385.3">WPES</text>
<text x="537.3" y="385.1">0300</text>
<text x="559.7" y="385.1">PL-02</text>
<text x="473.4" y="391.2">N.A.</text>
<text x="508.7" y="391.2">C</text>
<text x="559.3" y="391.1">N.A.</text>
<text x="493.4" y="399.5">#</text>
<text x="572.8" y="399.7">1 : 2</text>
<text x="436.6" y="408.7">13/06/2024</text>
<text x="450.9" y="408.8">13/06/2024</text>
<text x="466" y="408.9">13/06/2024</text>
<text x="489.6" y="408.5">0.13 kg</text>
<text x="571.4" y="408.7">1 OF 1</text>
</g>
<g font-size="2.7" fill="#800000">
<text x="399.9" y="379.7">IN mm</text>
<text x="399.7" y="385.7">DRAWING.</text>
<text x="399.7" y="391.8">ASK TEAM MEMBER</text>
<text x="400.1" y="402.5">C</text>
</g>
<g font-size="2.5" fill="#800000">
<text x="554.9" y="218.3">DEBURR AND REMOVE SHARP</text>
<text x="555.2" y="221">EDGES UNLESS SHARP EDGE</text>
<text x="556.1" y="227.1">UNSP.RADII</text>
<text x="556.8" y="223.8">REQUIREMENT SPECIFIED</text>
<text x="571.4" y="226.9">UNSP.CHF.</text>
<text x="559.2" y="229.9">0.5 R</text>
<text x="572.3" y="230.1">0.5 X 45</text>
<text x="559.8" y="238">UP TO 10</text>
<text x="576.1" y="238.1">±1.5°</text>
<text x="558.5" y="242.2">10 UP TO 50</text>
<text x="575.5" y="242.3">±0°50'</text>
<text x="557.4" y="250.7">120 UP TO 400</text>
<text x="557.9" y="246.5">50 UP TO 120</text>
<text x="575.5" y="250.7">±0°15'</text>
<text x="575.5" y="246.5">±0°25'</text>
<text x="558.7" y="259.4">0.5 UP TO 3</text>
<text x="559.5" y="263.7">3 UP TO 6</text>
<text x="576.6" y="263.6">±0.2</text>
<text x="576.6" y="259.4">±0.1</text>
<text x="559" y="267.9">6 UP TO 30</text>
<text x="576.6" y="267.9">±0.5</text>
<text x="557.8" y="272.2">30 UP TO 120</text>
<text x="576.6" y="272.2">±0.8</text>
<text x="556.9" y="280.7">315 UP TO 1000</text>
<text x="557.3" y="276.4">120 UP TO 315</text>
<text x="576.6" y="276.4">±1.2</text>
<text x="577.7" y="280.7">±2</text>
<text x="556.4" y="284.9">1000 UP TO 2000</text>
<text x="577.6" y="284.9">±3</text>
<text x="558.9" y="289.2">OVER 2000</text>
<text x="577.7" y="289.3">±4</text>
<text x="560" y="297.9">UP TO 10</text>
<text x="577.1" y="297.9">±1°</text>
<text x="558.5" y="302.1">10 UP TO 50</text>
<text x="575.5" y="302.1">±0°30'</text>
<text x="557.4" y="310.6">120 UP TO 400</text>
<text x="558.2" y="306.3">50 UP TO 120</text>
<text x="575.5" y="310.6">±0°10'</text>
<text x="575.5" y="306.4">±0°20'</text>
<text x="558.8" y="319.2">0.5 UP TO 3</text>
<text x="559.4" y="323.4">3 UP TO 6</text>
<text x="576.6" y="319.2">±0.1</text>
<text x="576.6" y="323.5">±0.1</text>
<text x="558.9" y="327.7">6 UP TO 30</text>
<text x="576.7" y="327.7">±0.2</text>
<text x="557.8" y="332">30 UP TO 120</text>
<text x="576.6" y="332">±0.3</text>
<text x="556.8" y="340.5">315 UP TO 1000</text>
<text x="557.3" y="336.3">120 UP TO 315</text>
<text x="576.6" y="336.3">±0.5</text>
<text x="576.6" y="340.5">±0.8</text>
<text x="556.2" y="344.7">1000 UP TO 2000</text>
<text x="576.6" y="344.7">±1.2</text>
<text x="558.9" y="349">OVER 2000</text>
<text x="577.6" y="349">±2</text>
</g>
<g font-size="2.5" fill="#f0f">
<text x="415.2" y="346.4">.</text>
<text x="530.3" y="346.5">.</text>
<text x="545.9" y="346.4">.</text>
<text x="415.2" y="351.5">.</text>
<text x="530" y="351.3">.</text>
<text x="545.9" y="351.4">.</text>
</g>
<g font-size="2.4" fill="#f0f">
<text x="7.7" y="382.7" transform="rotate(-90 7.7 382.7)">Uploading\2022-23\P23Y5\P23Y5B157089.dft</text>
<text x="7.7" y="409.8" transform="rotate(-90 7.7 409.8)">\\srv01102\ExDM</text>
</g>
<g font-size="2.1" fill="#800000">
<text x="558.5" y="232.4">UNSPECIFIED TOL.(FAB)</text>
<text x="559.5" y="234.7">FOR ANGULAR IN mm.</text>
<text x="558.6" y="253.9">UNSPECIFIED TOL.(FAB)</text>
<text x="560.7" y="256.3">FOR LINEAR IN mm.</text>
<text x="558.7" y="292.3">UNSPECIFIED TOL.(M/C)</text>
<text x="559.6" y="294.7">FOR ANGULAR IN mm.</text>
<text x="558.7" y="313.7">UNSPECIFIED TOL.(M/C)</text>
<text x="560.6" y="316.1">FOR LINEAR IN mm.</text>
</g>
</svg>
